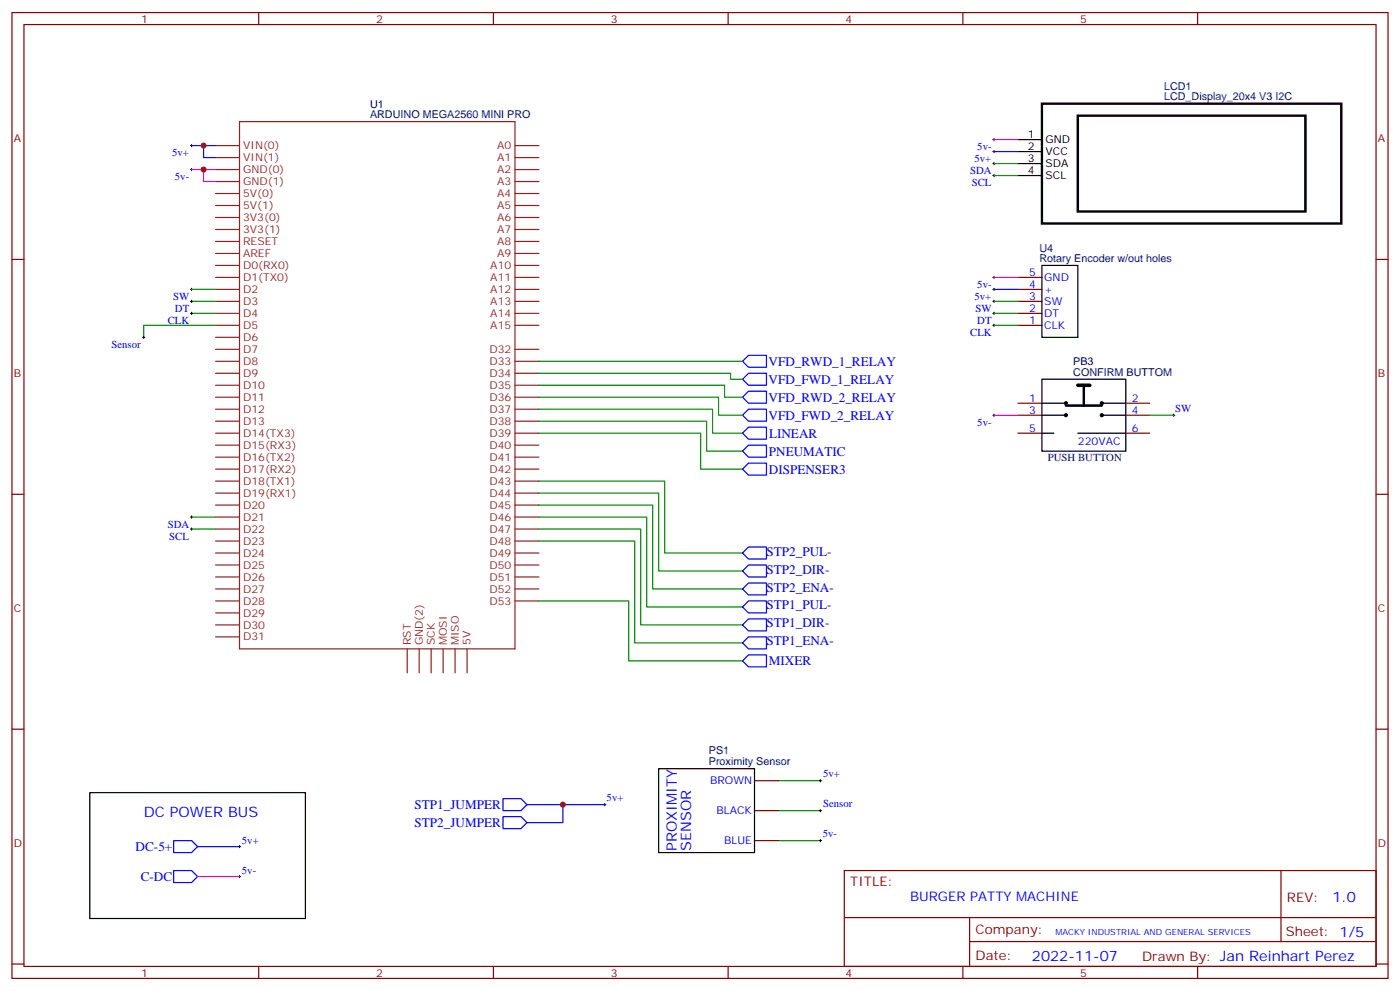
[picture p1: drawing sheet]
<svg xmlns="http://www.w3.org/2000/svg" width="412mm" height="292mm" viewBox="0 0 412 292" stroke-linecap="round" stroke-linejoin="round" font-family="sans-serif">
<g fill="none" stroke="#870000" stroke-width=".35">
<path d="M3.5 3.7h405.4v284.3h-405.4zM7.1 7.2h398.2v277.3h-398.2zM76.2 3.7v3.5M145.3 3.7v3.5M214.5 3.7v3.5M283.6 3.7v3.5M352.8 3.7v3.5M3.5 76.4h3.6M405.3 76.4h3.6M299.9 95.8h7M299.9 92.3h7M299.9 88.7h7"/>
<path d="M299.9 85.2h7M299.9 81.7h7M299.9 118.7h7M331.6 118.7h7.1M299.9 122.2h7M299.9 127.5h7M331.6 122.2h7.1M331.6 127.5h7.1M3.5 145.5h3.6M405.3 145.5h3.6M3.5 214.7h3.6M405.3 214.7h3.6"/>
<path d="M222.2 229.8h7.1M222.2 238.7h7.1M222.2 247.5h7.1M248.7 256.3h156.6v28.2h-156.6zM377.3 256.3v20.9M248.7 270.1h156.5M285.6 277.2h119.6M285.6 270.1v14.2M3.5 283.8h3.6M76.2 284.5v3.5M145.3 284.5v3.5M214.5 284.5v3.5"/>
<path d="M283.6 284.5v3.5M352.8 284.5v3.5M405.3 283.8h3.6"/>
</g>
<g fill="none" stroke="#8c2424" stroke-width=".35">
<path d="M70.6 35.8h81.1v155.2h-81.1zM63.5 53.4h7.1M63.5 57h7.1M63.5 46.4h7.1M63.5 49.9h7.1M63.5 42.9h7.1M151.7 53.4h7M151.7 57h7M151.7 46.4h7M151.7 49.9h7M151.7 42.9h7M63.5 78.1h7.1"/>
<path d="M63.5 67.6h7.1M63.5 64h7.1M63.5 60.5h7.1M63.5 71.1h7.1M63.5 74.6h7.1M151.7 78.1h7M151.7 67.6h7M151.7 64h7M151.7 60.5h7M151.7 71.1h7M151.7 74.6h7M63.5 81.7h7.1"/>
<path d="M63.5 99.3h7.1M63.5 92.3h7.1M63.5 88.7h7.1M63.5 85.2h7.1M63.5 95.8h7.1M151.7 81.7h7M151.7 92.3h7M151.7 88.7h7M151.7 85.2h7M151.7 95.8h7M63.5 109.9h7.1M63.5 106.4h7.1"/>
<path d="M63.5 102.8h7.1M63.5 113.4h7.1M63.5 116.9h7.1M151.7 109.9h7M151.7 106.4h7M151.7 102.8h7M151.7 113.4h7M151.7 116.9h7M63.5 120.5h7.1M63.5 124h7.1M63.5 134.6h7.1M63.5 138.1h7.1"/>
<path d="M63.5 127.5h7.1M63.5 131.1h7.1M151.7 120.5h7M151.7 124h7M151.7 134.6h7M151.7 138.1h7M151.7 127.5h7M151.7 131.1h7M63.5 141.6h7.1M63.5 145.2h7.1M63.5 155.8h7.1M63.5 152.2h7.1"/>
<path d="M63.5 148.7h7.1M63.5 159.3h7.1M151.7 141.6h7M151.7 145.2h7M151.7 155.8h7M151.7 152.2h7M151.7 148.7h7M151.7 159.3h7M63.5 162.8h7.1M63.5 173.4h7.1M63.5 169.9h7.1M63.5 166.3h7.1"/>
<path d="M63.5 176.9h7.1M151.7 162.8h7M151.7 173.4h7M151.7 169.9h7M151.7 166.3h7M151.7 176.9h7M63.5 184h7.1M63.5 180.4h7.1M63.5 187.5h7.1M119.9 191v7.1M123.5 191v7.1M127 191v7.1"/>
<path d="M130.5 191v7.1M134.1 191v7.1M137.6 191v7.1"/>
</g>
<path d="M306.9 30.5h88.2v35.3h-88.2zM317.5 34h67v28.3h-67zM314 119.4h10.6M319.3 113.4v6" fill="none" stroke="#000" stroke-width=".71"/>
<g fill="none" stroke="#000" stroke-width=".35">
<path d="M299.9 41.1h7M299.9 44.6h7M299.9 48.2h7M299.9 51.7h7M306.9 78.1h10.6v21.2h-10.6zM306.9 111.7h24.7v21.1h-24.7zM306.9 118.7h7.1M324.6 118.7h7M306.9 127.5h3.5M306.9 122.2h7.1M317.5 127.5h14.1M324.6 122.2h7"/>
<path d="M26.5 233.4h63.5v37h-63.5zM194 226.3h28.2v24.7h-28.2z"/>
</g>
<g fill="none" stroke="#00f" stroke-width=".35">
<path d="M56.4 42.9h3.6M63.5 42.9h-3.5v3.5h3.5M292.8 44.6h7.1M292.8 85.2h7.1M218.7 111.7l1.8-1.8h5.3v3.5h-5.3zM218.7 106.4l1.8-1.8h5.3v3.5h-5.3zM218.7 116.9l1.8-1.7h5.3v3.5h-5.3zM218.7 127.5l1.8-1.7h5.3v3.5h-5.3zM218.7 132.8l1.8-1.7h5.3v3.5h-5.3zM220.5 120.5h5.3v3.5h-5.3l-1.8-1.8zM220.5 136.3h5.3v3.6h-5.3l-1.8-1.8zM218.7 162.8l1.8-1.8h5.3v3.6h-5.3z"/>
<path d="M218.7 168.1l1.8-1.8h5.3v3.6h-5.3zM218.7 173.4l1.8-1.8h5.3v3.6h-5.3zM218.7 178.7l1.8-1.8h5.3v3.5h-5.3zM218.7 184l1.8-1.8h5.3v3.5h-5.3zM218.7 189.3l1.8-1.8h5.3v3.5h-5.3zM218.7 194.6l1.8-1.8h5.3v3.5h-5.3zM148.2 235.1h5.3l1.7 1.8-1.7 1.8h-5.3zM155.2 236.9h10.6v5.3h-10.6M165.8 236.9h12.4M51.2 256.3h5.2l1.8 1.8-1.8 1.7h-5.2zM51.2 247.5h5.2l1.8 1.7-1.8 1.8h-5.2zM58.2 249.2h12.4"/>
<path d="M148.2 240.4h5.3l1.7 1.8-1.7 1.7h-5.3z"/>
</g>
<g fill="none" stroke="#000" stroke-width=".29">
<path d="M56.1 42.9h.7M56.1 49.9h.7M56.4 42.5v.7M56.4 49.6v.7M292.5 41.1h.7M292.5 44.6h.7M292.5 48.2h.7M292.5 51.7h.7M292.8 40.7v.8M292.8 44.3v.7M292.8 47.8v.7M292.8 51.3v.7"/>
<path d="M42 99.3h.7M42.3 99v.7M56.1 85.2h.7M56.1 88.7h.7M56.1 92.3h.7M56.4 84.8v.7M56.4 88.4v.7M56.4 91.9v.7M292.5 85.2h.7M292.5 81.7h.7M292.5 88.7h.7M292.5 92.3h.7"/>
<path d="M292.5 95.8h.7M292.8 81.3v.7M292.8 84.8v.7M292.8 88.4v.7M292.8 91.9v.7M292.8 95.4v.7M292.5 122.2h.7M292.8 121.9v.7M345.4 122.2h.7M345.7 121.9v.7M56.1 152.2h.7M56.1 155.8h.7"/>
<path d="M56.4 151.9v.7M56.4 155.4v.7M177.8 236.9h.7M178.2 236.5v.7M241.3 238.7h.7M241.3 229.8h.7M241.7 229.5v.7M241.7 238.3v.7M70.2 249.2h.7M70.2 258.1h.7M70.6 248.9v.7M70.6 257.7v.7"/>
<path d="M241.3 247.5h.7M241.7 247.1v.7"/>
</g>
<path d="M56.4 49.9h7.1M60 49.9v3.5h3.5M292.8 41.1h7.1M292.8 81.7h7.1M292.8 122.2h7.1M58.2 258.1h12.4" fill="none" stroke="#f0f" stroke-width=".35"/>
<g fill="none" stroke="#008700" stroke-width=".35">
<path d="M292.8 48.2h7.1M292.8 51.7h7.1M56.4 88.7h7.1M56.4 92.3h7.1M56.4 85.2h7.1M63.5 95.8h-21.2v3.5M292.8 88.7h7.1M292.8 92.3h7.1M292.8 95.8h7.1M158.7 116.9h53v5.3h7M158.7 113.4h54.7v3.5h5.3M158.7 109.9h56.5v1.8h3.5"/>
<path d="M158.7 106.4h60M158.7 127.5h47.7v10.6h12.3M158.7 124h49.4v8.8h10.6M158.7 120.5h51.2v7h8.8M338.7 122.2h7M56.4 152.2h7.1M56.4 155.8h7.1M158.7 159.3h28.3v30h31.7M158.7 155.8h30v28.2h30M158.7 152.2h31.8v26.5h28.2M158.7 148.7h33.6v24.7h26.4M158.7 145.2h35.3v22.9h24.7"/>
<path d="M158.7 141.6h37.1v21.2h22.9M158.7 176.9h26.5v17.7h33.5M229.3 238.7h12.4M229.3 229.8h12.4M229.3 247.5h12.4"/>
</g>
<path d="M317.5 113.4h3.5" fill="none" stroke="#000" stroke-width="1.1"/>
<g fill="#000" stroke="#000" stroke-width=".35">
<circle cx="314" cy="118.7" r=".44"/>
<circle cx="324.6" cy="118.7" r=".44"/>
<circle cx="314" cy="122.2" r=".44"/>
<circle cx="324.6" cy="122.2" r=".44"/>
</g>
<g fill="#c00">
<circle cx="60" cy="42.9" r=".88"/>
<circle cx="60" cy="49.9" r=".88"/>
<circle cx="165.8" cy="236.9" r=".88"/>
</g>
<g font-size="4.2" fill="#00f">
<text x="42.3" y="240.4">DC POWER BUS</text>
<text x="199.4" y="250.5" transform="rotate(-90 199.4 250.5)">PROXIMITY</text>
<text x="203.6" y="250.5" transform="rotate(-90 203.6 250.5)">SENSOR</text>
<text x="392.5" y="265.6">1.0</text>
<text x="304" y="282.9">2022-11-07</text>
</g>
<g font-size="3.9" fill="#00f">
<text x="226.4" y="107.7">VFD_RWD_1_RELAY</text>
<text x="226.4" y="113">VFD_FWD_1_RELAY</text>
<text x="226.4" y="118.3">VFD_RWD_2_RELAY</text>
<text x="226.4" y="123.5">VFD_FWD_2_RELAY</text>
<text x="226.5" y="128.8">LINEAR</text>
<text x="226.5" y="134.1">PNEUMATIC</text>
<text x="226.5" y="139.4">DISPENSER3</text>
<text x="225.8" y="163.6">STP2_PUL-</text>
<text x="225.8" y="168.9">STP2_DIR-</text>
<text x="225.8" y="179.4">STP1_PUL-</text>
<text x="225.8" y="174.1">STP2_ENA-</text>
<text x="225.8" y="184.7">STP1_DIR-</text>
<text x="225.8" y="190">STP1_ENA-</text>
<text x="226.5" y="195.9">MIXER</text>
<text x="122.1" y="238.1">STP1_JUMPER</text>
<text x="122.1" y="243.4">STP2_JUMPER</text>
<text x="40" y="250.4">DC-5+</text>
<text x="41.5" y="259.3">C-DC</text>
<text x="268.1" y="265.1">BURGER PATTY MACHINE</text>
</g>
<g font-size="3.9" fill="#800">
<text x="250.5" y="260.9">TITLE:</text>
<text x="379.1" y="265.6">REV:</text>
<text x="287.4" y="275.1">Company:</text>
<text x="378.7" y="275.7">Sheet: 1/5</text>
<text x="287.4" y="282.8">Date:</text>
<text x="336.4" y="282.8">Drawn By: Jan Reinhart Perez</text>
</g>
<g font-size="3.2" fill="#800">
<text x="41.6" y="6.7">1</text>
<text x="110.8" y="6.7">2</text>
<text x="179.9" y="6.7">3</text>
<text x="249.1" y="6.7">4</text>
<text x="318.2" y="6.7">5</text>
<text x="4.1" y="41.8">A</text>
<text x="405.9" y="41.8">A</text>
<text x="4.1" y="110.9">B</text>
<text x="405.9" y="110.9">B</text>
<text x="4.1" y="180.1">C</text>
<text x="405.9" y="180.1">C</text>
<text x="4.1" y="249.2">D</text>
<text x="405.9" y="249.2">D</text>
<text x="41.6" y="287.5">1</text>
<text x="110.8" y="287.5">2</text>
<text x="179.9" y="287.5">3</text>
<text x="249.1" y="287.5">4</text>
<text x="318.2" y="287.5">5</text>
</g>
<g font-size="3.2" fill="#000080">
<text x="342.9" y="29.5">LCD_Display_20x4 V3 I2C</text>
<text x="342.9" y="26.5">LCD1</text>
<text x="109" y="34.7">ARDUINO MEGA2560 MINI PRO</text>
<text x="109" y="31.8">U1</text>
<text x="306.2" y="77.1">Rotary Encoder w/out holes</text>
<text x="306.2" y="74.1">U4</text>
<text x="316.2" y="107.4">PB3</text>
<text x="316.2" y="110.6">CONFIRM BUTTOM</text>
<text x="308.7" y="135.8">PUSH BUTTON</text>
<text x="208.8" y="225.2">Proximity Sensor</text>
<text x="208.8" y="222">PS1</text>
</g>
<g font-size="3.2">
<text x="302.8" y="40.7">1</text>
<text x="302.8" y="44.3">2</text>
<text x="302.8" y="47.8">3</text>
<text x="308" y="42.2">GND</text>
<text x="308" y="45.7">VCC</text>
<text x="302.8" y="51.3">4</text>
<text x="308" y="49.2">SDA</text>
<text x="308" y="52.7">SCL</text>
</g>
<g font-size="3.2" fill="#00f">
<text x="50.7" y="46">5v+</text>
<text x="287.1" y="47.8">5v+</text>
<text x="287.9" y="44.3">5v-</text>
<text x="51.5" y="53.1">5v-</text>
<text x="285.8" y="51.3">SDA</text>
<text x="286.2" y="54.9">SCL</text>
<text x="303.1" y="81.3">5</text>
<text x="307.6" y="82.7">GND</text>
<text x="51" y="88.4">SW</text>
<text x="287.1" y="88.4">5v+</text>
<text x="287.9" y="84.8">5v-</text>
<text x="303.1" y="88.4">3</text>
<text x="303.1" y="84.8">4</text>
<text x="307.6" y="89.8">SW</text>
<text x="307.6" y="86.3">+</text>
<text x="49.4" y="95.4">CLK</text>
<text x="51.5" y="91.9">DT</text>
<text x="287.4" y="91.9">SW</text>
<text x="287.9" y="95.4">DT</text>
<text x="303.1" y="95.4">1</text>
<text x="303.1" y="91.9">2</text>
<text x="307.6" y="93.3">DT</text>
<text x="285.8" y="99">CLK</text>
<text x="307.6" y="96.8">CLK</text>
<text x="32.8" y="102.5">Sensor</text>
<text x="303.1" y="118.4">1</text>
<text x="333.4" y="118.4">2</text>
<text x="287.9" y="125.4">5v-</text>
<text x="303.1" y="121.9">3</text>
<text x="333.4" y="121.9">4</text>
<text x="346.2" y="121.4">SW</text>
<text x="303.1" y="127.2">5</text>
<text x="317.5" y="131.1">220VAC</text>
<text x="333.4" y="127.2">6</text>
<text x="49.4" y="155.4">SDA</text>
<text x="49.9" y="158.9">SCL</text>
<text x="209.2" y="230.9">BROWN</text>
<text x="242.5" y="228.9">5v+</text>
<text x="178.7" y="235.8">5v+</text>
<text x="211" y="239.7">BLACK</text>
<text x="242.5" y="237.7">Sensor</text>
<text x="71.3" y="248.4">5v+</text>
<text x="213.3" y="248.5">BLUE</text>
<text x="242.4" y="246.5">5v-</text>
<text x="71.3" y="257.2">5v-</text>
</g>
<g font-size="3.2" fill="#8d2323">
<text x="71.6" y="43.9">VIN(0)</text>
<text x="71.6" y="47.4">VIN(1)</text>
<text x="146.5" y="47.4">A1</text>
<text x="146.5" y="43.9">A0</text>
<text x="71.6" y="51">GND(0)</text>
<text x="146.5" y="51">A2</text>
<text x="71.6" y="54.5">GND(1)</text>
<text x="71.6" y="58">5V(0)</text>
<text x="146.5" y="58">A4</text>
<text x="146.5" y="54.5">A3</text>
<text x="71.6" y="61.6">5V(1)</text>
<text x="71.6" y="65.1">3V3(0)</text>
<text x="146.5" y="65.1">A6</text>
<text x="146.5" y="61.6">A5</text>
<text x="71.6" y="68.6">3V3(1)</text>
<text x="146.5" y="68.6">A7</text>
<text x="71.6" y="72.1">RESET</text>
<text x="71.6" y="75.7">AREF</text>
<text x="146.5" y="72.1">A8</text>
<text x="146.5" y="75.7">A9</text>
<text x="71.6" y="82.7">D1(TX0)</text>
<text x="71.6" y="79.2">D0(RX0)</text>
<text x="144.4" y="82.7">A11</text>
<text x="144.4" y="79.2">A10</text>
<text x="71.6" y="89.8">D3</text>
<text x="71.6" y="86.3">D2</text>
<text x="144.4" y="89.8">A13</text>
<text x="144.4" y="86.3">A12</text>
<text x="71.6" y="93.3">D4</text>
<text x="144.4" y="93.3">A14</text>
<text x="71.6" y="100.4">D6</text>
<text x="71.6" y="96.8">D5</text>
<text x="144.4" y="96.8">A15</text>
<text x="71.6" y="107.4">D8</text>
<text x="71.6" y="103.9">D7</text>
<text x="144.2" y="107.4">D33</text>
<text x="144.2" y="103.9">D32</text>
<text x="71.6" y="110.9">D9</text>
<text x="144.2" y="110.9">D34</text>
<text x="71.6" y="114.5">D10</text>
<text x="71.6" y="118">D11</text>
<text x="144.2" y="118">D36</text>
<text x="144.2" y="114.5">D35</text>
<text x="71.6" y="121.5">D12</text>
<text x="71.6" y="125.1">D13</text>
<text x="144.2" y="125.1">D38</text>
<text x="144.2" y="121.5">D37</text>
<text x="71.6" y="128.6">D14(TX3)</text>
<text x="144.2" y="128.6">D39</text>
<text x="71.6" y="135.6">D16(TX2)</text>
<text x="71.6" y="132.1">D15(RX3)</text>
<text x="144.2" y="132.1">D40</text>
<text x="144.2" y="135.6">D41</text>
<text x="71.6" y="142.7">D18(TX1)</text>
<text x="71.6" y="139.2">D17(RX2)</text>
<text x="144.2" y="139.2">D42</text>
<text x="144.2" y="142.7">D43</text>
<text x="71.6" y="146.2">D19(RX1)</text>
<text x="71.6" y="149.8">D20</text>
<text x="144.2" y="149.8">D45</text>
<text x="144.2" y="146.2">D44</text>
<text x="71.6" y="153.3">D21</text>
<text x="144.2" y="153.3">D46</text>
<text x="71.6" y="156.8">D22</text>
<text x="71.6" y="160.3">D23</text>
<text x="144.2" y="160.3">D48</text>
<text x="144.2" y="156.8">D47</text>
<text x="71.6" y="163.9">D24</text>
<text x="71.6" y="167.4">D25</text>
<text x="144.2" y="167.4">D50</text>
<text x="144.2" y="163.9">D49</text>
<text x="71.6" y="170.9">D26</text>
<text x="144.2" y="170.9">D51</text>
<text x="71.6" y="174.4">D27</text>
<text x="71.6" y="178">D28</text>
<text x="144.2" y="174.4">D52</text>
<text x="144.2" y="178">D53</text>
<text x="71.6" y="185">D30</text>
<text x="71.6" y="181.5">D29</text>
<text x="71.6" y="188.6">D31</text>
<text x="121" y="190" transform="rotate(-90 121 190)">RST</text>
<text x="124.5" y="190" transform="rotate(-90 124.5 190)">GND(2)</text>
<text x="128.1" y="190" transform="rotate(-90 128.1 190)">SCK</text>
<text x="131.6" y="190" transform="rotate(-90 131.6 190)">MOSI</text>
<text x="135.1" y="190" transform="rotate(-90 135.1 190)">MISO</text>
<text x="138.6" y="190" transform="rotate(-90 138.6 190)">5V</text>
</g>
<text font-size="2.5" fill="#00f" x="310.9" y="275.1">MACKY INDUSTRIAL AND GENERAL SERVICES</text>
</svg>
